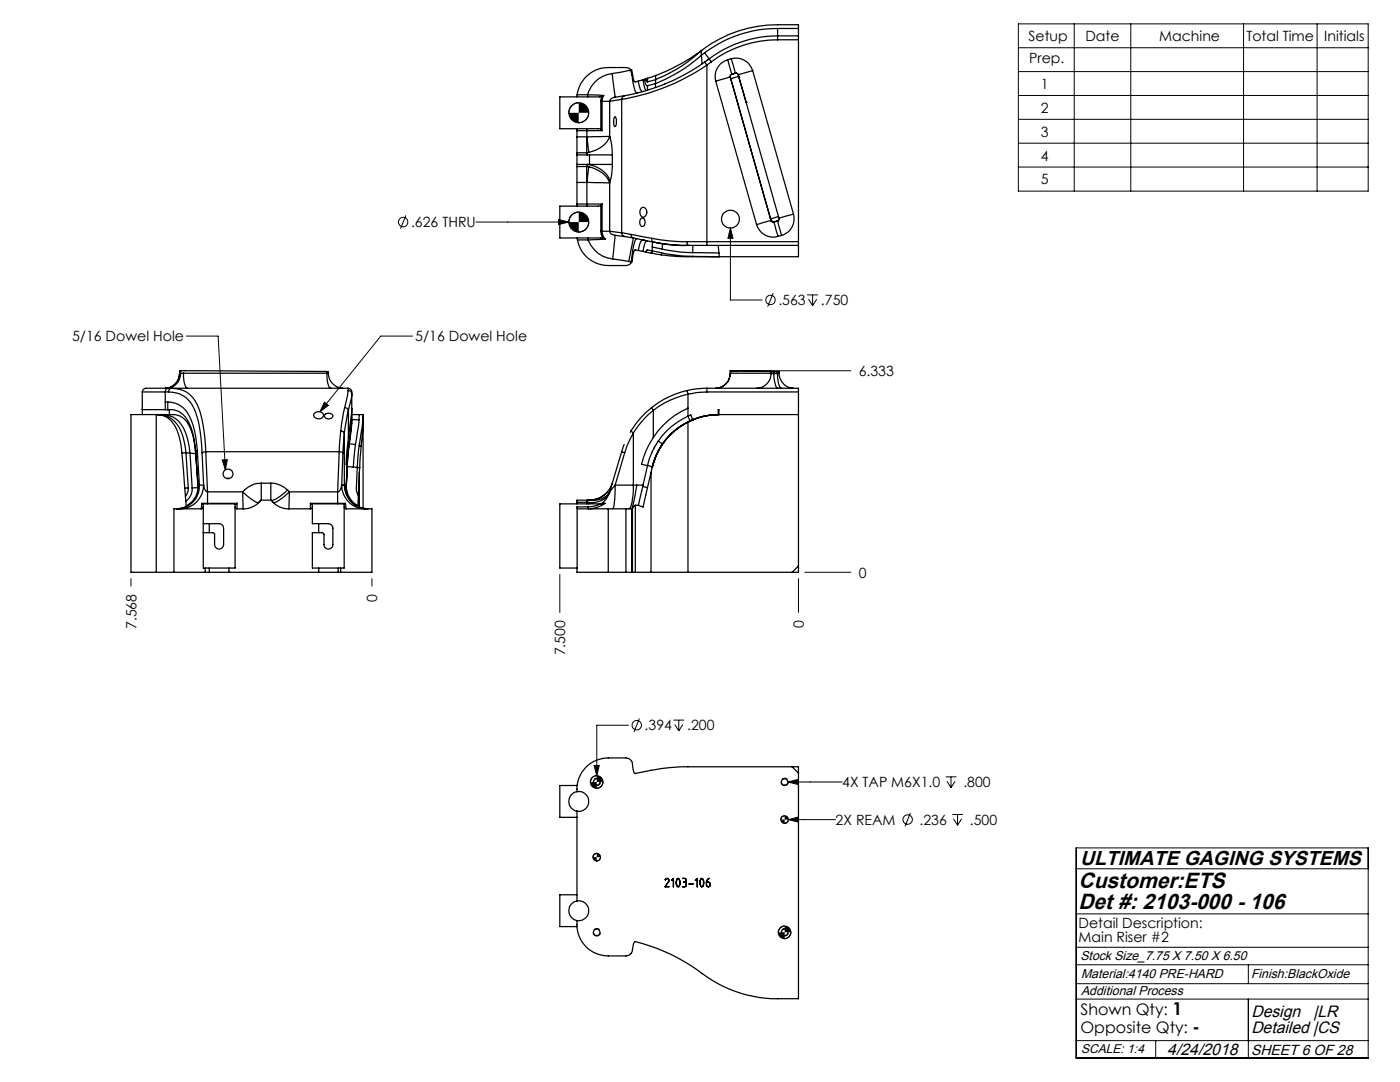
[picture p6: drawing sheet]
<svg xmlns="http://www.w3.org/2000/svg" width="279mm" height="216mm" viewBox="0 0 279 216" stroke-linecap="round" stroke-linejoin="round" font-family="sans-serif">
<g fill="none" stroke="#000" stroke-width=".2">
<path d="M203.2 4.8h69.9v33.3h-69.9zM203.2 9.5h69.9M203.2 14.3h69.9M203.2 19.1h69.9M214.4 4.8v33.3M225.7 4.8v33.3M248.2 4.8v33.3M262.9 4.8v33.3M115.5 20.5a1.98 1.98 0 0 0-2 2M117.5 22.5a2.04 2.04 0 0 1-2 2M203.2 23.8h69.9M203.2 28.6h69.9"/>
<path d="M203.2 33.3h69.9M81 43l-1.1 2.6M95 44.3h18.5M111.5 43.8l2 .5-2 .5zM115.5 42.3a1.92 1.92 0 0 0-2 2M117.5 44.3a1.98 1.98 0 0 1-2 2M145.8 45.5l.5 2.1h-1zM145.8 45.5v14.4h6.3M154.3 58.5l-1.1 2.7M161.1 58.8h2.1M161.4 59.7l.8 1.3M162.2 58.8v2.2"/>
<path d="M163 59.7l-.8 1.3M37.2 67.1h6.3l1.5 26.7M82.3 67.1h-6.3l-12.1 15.1M147.1 74h22.7M44.3 91.8l1.1-.1-.4 2.1zM64.7 80.3l.8 .6-1.6 1.3zM26.1 115.5v1.4M74.2 115.5v1.4M111.7 114.6v7.6M159.3 115.5v6.7M160.6 114.2h9.2M118.6 152.8h1l-.5 2z"/>
<path d="M119.1 154.8a1.26 1.26 0 0 0-1.3 1.2M120.3 156a1.26 1.26 0 0 1-1.2 1.3M125.4 144.7h-6.3v10.1M127.6 143.4l-1.1 2.6M134.4 143.7h2.2M134.7 144.6l.8 1.2M135.5 143.7v2.1M136.3 144.6l-.8 1.2M157.2 156l2-.5v1zM157.2 156h10.9M188.7 155h2.2M189 155.9l.8 1.3"/>
<path d="M189.8 155v2.2M190.6 155.9l-.8 1.3M119.1 170.3a.78 .78 0 0 0-.8 .7M119.8 171a.78 .78 0 0 1-.7 .8M156.6 162.8a.77 .77 0 0 0-.8 .7M157.3 163.5a.78 .78 0 0 1-.7 .8M157.3 163.5l2-.5v1zM157.3 163.5h9.5M181.7 162.2l-1.1 2.7M190 162.5h2.2M190.3 163.4l.8 1.3M191.1 162.5v2.2"/>
<path d="M191.9 163.4l-.8 1.3M214.8 169.2h58.3v41.9h-58.3zM214.8 173.4h58.3M156.6 184.8a1.26 1.26 0 0 0-1.3 1.2M157.8 186a1.21 1.21 0 0 1-1.2 1.3M214.8 196.3h58.3M214.8 192.5h58.3M214.8 189h58.3M214.8 199.4h58.3M214.8 182.4h58.3M249.1 192.5v3.8M249.1 199.4v11.7"/>
<path d="M214.8 207.6h58.3M230.6 207.6v3.5"/>
<circle cx="80.4" cy="44.3" r=".94"/>
<circle cx="153.8" cy="59.9" r=".93"/>
<circle cx="127.1" cy="144.7" r=".94"/>
<circle cx="181.2" cy="163.5" r=".94"/>
</g>
<path d="M119.1 156.8a.75 .75 0 0 1-.7-1.1 .75 .75 0 0 1 1.3-.1 .75 .75 0 0 1-.5 1.2h-.1M156.6 156.8a.75 .75 0 0 1-.7-1.1 .75 .75 0 0 1 1.3-.1 .75 .75 0 0 1-.5 1.2h-.1M119.1 186.8a.75 .75 0 0 1-.7-1.1 .75 .75 0 0 1 1.3-.1 .75 .75 0 0 1-.5 1.2h-.1M156.6 186.8a.75 .75 0 0 1-.7-1.1 .75 .75 0 0 1 1.3-.1 .75 .75 0 0 1-.5 1.2h-.1" fill="none" stroke="#000" stroke-width=".2" stroke-dasharray="1.3 .6" stroke-dashoffset=".2" stroke-linecap="butt"/>
<g fill="#000">
<path d="M44.3 91.8l1.1-.1-.4 2.1zM64.7 80.3l.8 .6-1.6 1.3zM113.5 22.5a1.98 1.98 0 0 0 2 2v-2zM115.5 20.5v2h2a2.04 2.04 0 0 0-2-2zM113.5 44.3a1.92 1.92 0 0 0 2 2v-2zM115.5 42.3v2h2a1.98 1.98 0 0 0-2-2z"/>
<path d="M157.2 156l2 .5v-1zM118.6 152.8l.5 2 .5-2zM157.3 163.5l2 .5v-1zM145.8 45.5l-.5 2.1h1zM111.5 43.8v1l2-.5z"/>
<path d="M155.3 186a1.26 1.26 0 0 0 1.3 1.3v-1.3zM156.6 184.8v1.2h1.2a1.21 1.21 0 0 0-1.2-1.2zM118.3 171a.77 .77 0 0 0 .8 .8v-.8zM119.1 170.3v.7h.7a.78 .78 0 0 0-.7-.7zM155.8 163.5a.78 .78 0 0 0 .8 .8v-.8zM156.6 162.8v.7h.7a.78 .78 0 0 0-.7-.7zM117.8 156a1.33 1.33 0 0 0 1.3 1.3v-1.3zM119.1 154.8v1.2h1.2a1.21 1.21 0 0 0-1.2-1.2z"/>
</g>
<g fill="none" stroke="#000" stroke-width=".25">
<path d="M115.2 18.9l-.1 .4M115.2 18.9h2.1M117.3 18.9l3.2 .2M117.3 18.9v.4M120.1 19.2l-.5 .1h-7.9v6.4h7.6l.6 .1M120.1 19.2l-.2 1M120.5 19.1l-.3 1.1M120.5 19.1l-.4 .1M122.2 14.7a5.7 5.7 0 0 0-4.9 4.2M122.2 14.7l.6 4.7M122.8 19.4l-.8 .2-.3 .6M124.1 19.8v26.7"/>
<path d="M124.1 19.8l-2.4 .4M124.7 19.1a.83 .83 0 0 0-.6 .7M124.7 19.1l-1.9 .3M125.8 14l-3.6 .7M125.8 14l.4 1.1M125.9 14l.4 1.1M125.9 14l-.5-.5h-.5h-3.5a6.3 6.3 0 0 0-6.2 5.4M125.9 14h.1M125.9 14h-.1M126.2 15.1a7 7 0 0 0 .8 3.4l.1 .1M126.2 15.1h.1M126.3 15.1l.3 1.2 .8-.1"/>
<path d="M127.4 16.2l.4 1.6 .4 .5M128.3 15.9l.3 1.5 .3 .7M128.3 15.9l-.9 .3M128.6 15.8l.2 .7a.55 .55 0 0 0 .4 .6M128.6 15.8l-.3 .1M128.8 15.8l.2 .5h.2M128.8 15.8h-.2M129.2 15.6l-.4 .2M129.2 15.6v.7M129.2 17.1v.9M130.8 16.7v.8M130.8 16.7l-1.6 .4"/>
<path d="M130.8 15.1l-1.6 .5M130.8 15.1v.8M130.8 15.9v.8M130.8 15.9l-1.6 .4M132.7 16.8h-.1M139.9 10.1a29.3 29.3 0 0 1-9.1 5.8M139.9 10.1a38.2 38.2 0 0 1-9.1 5M139.9 10.1l.1 .9M140 11a31.8 31.8 0 0 1-9.2 5.7M140 11l.1 1.7M140.6 10.5l-.6 .5M140.6 10.5l.9 1.2"/>
<path d="M140.7 12.4l.4 .6M140.7 12.4a39.5 39.5 0 0 1-16 6.7M141.1 13a43.2 43.2 0 0 1-17 6.8M141.1 13v35.2M141.3 11.9l-.2 .1M141.4 11.9h-.1M141.5 11.7l.5 .6M141.5 11.7l-.8 .7M142 12.3l-.9 .7M142.8 16.2l8.2 28.6M145.2 11.9a3.5 3.5 0 0 0-2.4 4.3M145.2 11.9l.8 2.9"/>
<path d="M145.7 15.4l-2.9 .8M145.7 15.4l.1 .3M145.8 15.7h.1M145.8 15.7l8 28M145.8 15.7l8.1 28.3M145.9 11.7l.9 2.9M145.9 11.7a3.5 3.5 0 0 1 4.3 2.4M145.9 11.7l-.7 .2M146 14.8l-.2 .2-.1 .4M146 14.8h.1M146 14.8l-.3 .3 .1 .6M146.8 14.6l.4 .1 .2 .5"/>
<path d="M146.8 14.6h.1M146.8 14.6l.5 .2M146.8 14.6l-.8 .2M147.4 15.2l8 28M147.4 15.2l-1.6 .5M150.2 14.1l-2.9 .8 1.6 5.5M150.2 14.1l8.2 28.6M155.2 7.2v.7M155.2 7.9a22.1 22.1 0 0 0-13.2 4.4M155.2 7.2a22.9 22.9 0 0 0-13.7 4.5M155.2 5.7a24.2 24.2 0 0 0-14.6 4.8M155.2 5.7v1.5"/>
<path d="M155.2 7.9h4.1M155.2 7.2h4.1M155.2 5.7h4.1M159.3 7.2v.7M159.3 7.2v-2.3a32.2 32.2 0 0 0-12 1.3 26.1 26.1 0 0 0-7.4 3.9M159.3 7.9v40.3M115.1 30.5v.4M115.1 33.2v3.2M115.1 27.3v3.2M115.1 25.7v.4M115.1 26.1v1.2M115.1 30.9v2.3"/>
<path d="M115.1 36.4v4.3M115.1 32.8h2.6M115.1 30.9h2.6M115.1 33.2h2M115.1 30.5h2M115.1 36.4h2M115.1 27.3h2M115.1 26.1h2M117.1 33.2l.1-.4a5.4 5.4 0 0 1 4.6 3.4M117.1 30.5l.1 .4M117.1 33.2v3.2M117.1 27.3v3.2"/>
<path d="M117.1 33.2l.4 .1M117.1 36.4l4.6 .1M117.1 26.1h3.1M117.1 27.3l.4 3.1M117.1 25.7v.4M117.1 26.1v1.2M117.1 36.4v4.3M117.5 30.4l-.4 .1M117.5 33.3a5.3 5.3 0 0 1 4.2 3.2M117.5 33.3l-.4 3.1M117.7 30.9h4.5M117.7 32.8h4.5"/>
<path d="M117.7 30.9v1.9M119.9 20.2h.3M119.9 25.8l.3 .3M119.9 20.2v5.6M120.2 20.2h1.5M120.2 20.2v5.9M121.7 27.2l.4 1.9 .1 1.8M121.7 27.2a5.3 5.3 0 0 1-4.2 3.2M121.7 27.2l-4.6 .1M121.7 20.2v7M121.7 36.5v9.6M121.8 36.2l-.1 .3"/>
<path d="M122.2 32.8l-.1 1.8-.3 1.6M122.2 30.9v1.9M122.7 23.3a1.7 1.7 0 0 1 0 2l-.3-1zM148.9 20.4h.1M115.1 40.7v.4M115.1 40.7h2M115.2 47.5l.1 .4M115.3 47.9a6.2 6.2 0 0 0 6.1 5.1h3.8l.4-.2 .5-.5M115.3 47.9h2.1M117.1 40.7h3.1M117.1 40.7v.4M117.4 47.9a5.8 5.8 0 0 0 4.9 3.8"/>
<path d="M117.4 47.5v.4M119.9 46.1l.4 1.4M119.9 46.1h.3M119.9 41l-.5 .1h-7.7v6.4h8.6M119.9 41v5.1M120.2 46.1l.1 .8 .5 .8M120.2 46.1h1.5M120.2 40.7l-.3 .3M120.2 40.7v5.4M120.3 47.5l.5 .2M120.8 47.7l-3.4 .2M121.7 46.1l.3 .6 .8 .3"/>
<path d="M121.7 46.1l2.4 .4M122.3 51.7l3.2 .5M122.8 47l-.5 4.7M122.8 47l1.9 .2M124.1 46.5l1.8 .3M124.1 46.5a.74 .74 0 0 0 .6 .7M124.7 47.2l1.7 .3M125.5 52.2h.4M125.9 46.8l4.2 .8M125.9 46.8l.1 .4 .4 .3M125.9 52.2l.2 .1M126.1 51.5l-.2 .7"/>
<path d="M126.1 51.5h.1M126.2 51.5l-.1 .8M126.4 47.5l4 .8M126.4 47.5l-.9 4.7M127.1 47.6a6.7 6.7 0 0 0-1 3.9M127.4 50l-.8-.1-.4 1.6M127.4 50l.9 .2M127.8 43.7l.2-.1a.6 .6 0 0 1 .6 .1 .6 .6 0 0 1 .2 .6l-.3 .7-.4 .2a1.05 1.05 0 0 1-.3-1.5zM128 41.6a.72 .72 0 0 1 .8-.1 .72 .72 0 0 1 .3 .9 .71 .71 0 0 1-.4 .8 .71 .71 0 0 1-.8-.2l-.1-.2a1.26 1.26 0 0 1 .2-1.2zM128.3 50.2l.6 .1M128.9 50.3l1.2 .3M129 48l-.3 .5-.4 1.7"/>
<path d="M129.2 48l-.9-.1a.89 .89 0 0 0-.6 .8l-.3 1.3M130.1 47.6l3.3 .4 3.7 .2M130.1 47.6a.57 .57 0 0 0 .3 .7M130.1 50.6l1.9 .3M130.2 49.3l2 .4M130.2 50.1l1.8 .3M130.2 50.1l-.1 .5M130.2 50.1l-1.1-.2-.2 .4M130.2 49.3v.8M130.2 48.3v1M130.2 48.3a28.2 28.2 0 0 0 7.1 .7M130.4 48.3l3.2 .5 3.7 .2"/>
<path d="M132 50.9l3.3 .3h3M132 50.4l3.9 .6 2.4 .2M132 50.4v.5M132.2 49.7l3.7 .6 2.4 .1M132.2 48.6v1.1M137.1 48.2l.2 .8M137.1 48.2h4M137.3 49h3.8M137.3 49h.1M138.3 51.2h5.2M138.3 51.2h.1M138.3 50.4l5.2 .1"/>
<path d="M138.3 49v1.4M141.1 48.2v.8M141.1 49h18.2M141.1 48.2h18.2M143.3 49l.2 1.5M143.5 50.5v.7M151 44.8a3.4 3.4 0 0 0 4.3 2.4M153.8 43.7l.1 .4M153.9 44l-2.9 .8M153.9 44v.1M153.9 44.1h.1M153.9 44.1l.5 .2"/>
<path d="M154.4 44.3l.9 2.9M154.4 44.3h.1M155.2 44.1h.1M155.2 44.1l.8 2.9M155.2 44.1l-.8 .2M155.4 43.2a.59 .59 0 0 1-.2 .9M155.4 43.2l-1.6 .5M155.5 43.6v.1M155.5 43.7l-.3 .4M156 47l-.7 .2M158.4 42.7l-2.7 .8-.2 .1M158.4 42.7a3.5 3.5 0 0 1-2.4 4.3"/>
<path d="M159.3 48.2v.8M159.3 49v2.2h-15.8M28.4 78.2h4.6M28.4 78.2v4.5M33 78.2h.6M33 78.2v3.5M33.6 77.5a.67 .67 0 0 0-.6 .7M33.6 77.5h-2.7a3.7 3.7 0 0 0-2.1 .1l-.4 .6M33.6 77.5h35.9M33.6 78.2a5.4 5.4 0 0 1 5.4 4l.8 3.1 .5 5M34.1 77.5l-.3 .2-.2 .5M34.1 77.5h.3"/>
<path d="M34.4 77.5h-.3M34.4 77.5a5.3 5.3 0 0 1 5.3 3.9 29 29 0 0 1 1.4 8.7M35.8 74.5a3 3 0 0 1-2.8 3M35.8 74.5a2.93 2.93 0 0 1-2.9 3M35.8 74h.1M35.8 74.5h.1M35.8 74.5h.3M35.8 74h.3M35.8 74v.5M36.1 74.5a2.93 2.93 0 0 1-2.9 3M36.1 74l29.2 .2M36.1 74v.5"/>
<path d="M36.6 74.5h-.5M36.6 74.5l.2 2.1a.97 .97 0 0 0 .6 .9M36.6 74.5h28.7M65.2 74.5a3.9 3.9 0 0 0 .7 2.9l.1 .1M65.3 74.5h.2M65.3 74.2h.2v.3M65.3 74.2v.3M65.5 74.5a2.96 2.96 0 0 0 2.9 3M69.5 77.5v.4M69.5 77.9l-.7 3.4M69.5 77.9l.5 .2 .2 .6M69.5 77.5a.87 .87 0 0 1 .7 1.2"/>
<path d="M70.2 78.7l-.7 3.2M70.2 78.7v2.8M137.1 77.9l.2 .8M137.1 77.9a17.6 17.6 0 0 0-7 3.4M137.3 78.7a17.3 17.3 0 0 0-6.9 3.2M137.3 78.7v4.3M141.1 77.5v.7M141.1 77.5h18.2v.7M141.1 77.5l-2 .1-2 .3M141.1 78.2l-1.9 .1-1.9 .4M141.1 78.2h18.2M145.7 74.5a3 3 0 0 1-2.8 3"/>
<path d="M145.7 74.5a2.95 2.95 0 0 1-2.9 3M145.7 74.5h.1M145.7 73.9v.6M145.7 74.5h8.2M145.8 74h-.1h.3M145.8 74l8 .1M145.8 74h1.6M146.8 74h.6M147.4 74l8 .2M153.8 74.1l.1 .1M153.8 74.1l1.6 .1M153.9 74.5a2.93 2.93 0 0 1-2.9 3"/>
<path d="M153.9 74.5h.5M153.9 74.2h.5M153.9 74.2v.3M154.4 74.5l.3 2.1a.89 .89 0 0 0 .6 .9M154.4 74.5h.8M154.4 74.2h.8M154.4 74.2v.3M155.2 74.5a4.1 4.1 0 0 0 .7 2.9l.1 .1M155.2 74.2h.3M155.2 74.2v.3M155.4 74.2h.1M155.5 74.1v.4h-.3"/>
<path d="M155.5 74.5a2.95 2.95 0 0 0 2.9 3M159.3 78.2v36h-22M28.4 81.7h4.4a4.4 4.4 0 0 1 5.1 3 20.9 20.9 0 0 1 1.2 5.4M31.2 82.7h3.3a3.6 3.6 0 0 1 3.4 2.6 17.2 17.2 0 0 1 1.2 5.2M31.2 82.7h-5.1v31.5h5.1M31.2 82.7v31.5M32.2 82.7a4.8 4.8 0 0 1 4.8 3.6l.6 1.9 .3 2.2M33 80.2h.5M33.4 81.7h.1M33.5 80.2a4.9 4.9 0 0 1 4.6 3.5 18.5 18.5 0 0 1 1.3 6.2M33.5 80.2v1.5M33.8 81.7v1"/>
<path d="M36.3 90.4l.6 7M36.9 97.4l.1 1.6M37 99l.1 1M37.1 90.3l-.1-1.1a8.5 8.5 0 0 0-2.7-5.6l-1.1-.6-1.8-.3a4.4 4.4 0 0 1 3.9 3.1l.8 2.6 .2 2M37.1 90.3l.5 7.1M37.1 90.3l.8 .1M37.1 90.3l-.8 .1M37.6 97.4l-.1 .7-.5 .9M37.6 97.4h-.7M37.9 90.4l.4 7M37.9 90.4l1.2 .1M38.3 97.4a2.98 2.98 0 0 1-1.2 2.6"/>
<path d="M39.1 90.3l.4 6.5M39.1 90.1v.4M39.1 90.5l.4 6.5M39.4 89.9l.4 6.9M39.4 89.9l-.3 .2M39.5 96.8a4.4 4.4 0 0 1-2.1 4.1M39.5 96.8h.3M39.5 97.3l-1.2 .1M39.8 96.8a4.5 4.5 0 0 1-3.5 4.6M39.8 96.8h.8M40.3 90.3l.3 6.5M40.6 96.8a4.7 4.7 0 0 1-4.7 4.7"/>
<path d="M40.6 96.8l.2 .7 .6 .6M41.1 90.1l-.8 .2M41.1 90.1l.3 8M41.1 90.1h26.6M41.4 98.1v2.3M41.4 98.1h7M45.2 95.5h.6M48.4 98.1l.1 3.4M48.4 98.1l2 1.7 .8 .4 .4 .1M52.1 99.8l-.4 .4M52.1 96.4a4.9 4.9 0 0 0-3.7 1.7M52.1 96.4v3.4"/>
<path d="M52.1 99.8h1.9M52.1 96.4h1.9M54 99.8a4.7 4.7 0 0 0 3.6 1.7M54 96.4a4.5 4.5 0 0 1 3.4 1.4M54 96.4v3.4M57.4 97.8l-2.2 1.7a1.22 1.22 0 0 1-1.2 .3M57.4 97.8l.3 .3M57.7 98.1l-2 1.7-.7 .4-.5 .1M57.7 98.1l-.1 3.4M57.7 98.1h9.7M62.7 82.6a1.07 1.07 0 0 1 1-.5 1.07 1.07 0 0 1 .9 .8 1.04 1.04 0 0 1-1.1 .7 1.04 1.04 0 0 1-.9-.8zM64.9 82.7a.88 .88 0 0 1 .9-.3 .88 .88 0 0 1 .6 .7 .88 .88 0 0 1-.9 .5 .88 .88 0 0 1-.7-.7z"/>
<path d="M67.4 98.1v2.3M67.7 90.1l.7 .2M67.7 90.1l-.3 8M68 86l-.3 4.1M68 86l.5 .1 .2 .3M68.2 96.8l-.3 .9-.5 .4M68.2 96.8a4.7 4.7 0 0 0 4.7 4.7M68.2 96.8h.5M68.4 90.3l-.2 6.5M68.7 96.8a4.7 4.7 0 0 0 4.7 4.7M68.7 86.4l-.3 3.9M68.7 96.8h.2"/>
<path d="M68.7 86.4v10.4M68.8 81.3l-.8 4.7M68.8 81.3a.76 .76 0 0 1 .7 .6M68.9 96.8a4.6 4.6 0 0 0 3.8 4.7M68.9 96.8h.2M69.1 97.1a4.5 4.5 0 0 0 2.1 3.7M69.1 96.8v.3M69.3 92.9l-.2 3.9M69.3 92.9l-.2 4.3M69.3 92.9l-.2 4.2M69.5 81.9l-.8 4.5M69.5 87.3l-.4 5.3 .2 .3"/>
<path d="M69.5 81.9v5.4M69.7 88.6l-.4 4.5 1.2 .1M69.7 88.5v.1M69.7 88.5l1.2 .2M69.7 88l-.4 4.9M69.7 88v.6M70.2 81.5l-.7 5.8M70.2 83.4l-.5 4.6M70.2 83.7l-.1 1.7-.4 3.1M70.2 83.7h1.4M70.2 82.7h2.3M70.2 81.5v1.9"/>
<path d="M70.5 93.2l.8 .1M70.9 88.7l-.4 4.5M71.3 93.3l-.2 4.5 .4 1M71.3 93.3h.5M71.5 98.8l-.1 2.2M71.6 83.7l-.7 5M71.7 88.9l-.4 4.4M71.7 88.9l.4 .1M71.7 82.7l-.1 1M71.7 94.3l-.2 4.5M71.7 94.3v6.9M71.8 93.3l-.1 1"/>
<path d="M72.1 89l-.3 4.3M72.4 83.8l-.7 5.1M72.4 83.8h.1M72.5 84.2l-.4 4.8M72.5 82.7l-.1 1.1M72.5 82.7v1.1M72.5 83.8v17.6M117.5 99.8h.2M121.2 98.1a4.5 4.5 0 0 1-2.6 1.6M121.7 98.1a3.8 3.8 0 0 1-4.2 2.2M121.7 98.1l-.1 .4a4.9 4.9 0 0 1-1.4 1.9M121.7 98.1h.1"/>
<path d="M121.8 97.8a3.4 3.4 0 0 1-3.8 2h-.8l-.1 .4M122.1 96.6a4.8 4.8 0 0 1-4.4 3.2h-2.6v.4M122.8 96.8a11.5 11.5 0 0 1-.5 4.7M122.8 96.8h3.6M122.8 96.8l-1.1 1.3M124.1 90.1l.6 .2M124.1 90.1l-2.4 8M124.6 88.7l-.5 1.4M124.7 90.3l-1.9 6.5M125.9 86l.5 .4M125.9 86l-.1 .3M126.4 96.8l-.1 2.5a2.84 2.84 0 0 1-.8 2.2"/>
<path d="M126.4 86.4l-1.3 2.6-.4 1.3M126.4 96.8h.7M126.4 86.4v10.4M127.1 96.8l-.6 3.1-.4 1.6M127.1 96.8h1.2M128.3 97.1l-.9 3.7M128.3 97.1l.9 .2M129.2 92.9h.1M129.2 92.9l1 .2M129.2 92.9l-.9 4.2M129.9 94.3v19.9M129.9 94.3l-1.6 6.9-.9-.4"/>
<path d="M130.1 81.3l.3 .6M130.1 81.3a17.3 17.3 0 0 0-4.2 4.7M130.4 87.3a16.5 16.5 0 0 0-2.4 5.3l1.2 .3M130.4 81.9a17.4 17.4 0 0 0-4 4.5M130.4 81.9v5.4M131.4 88l-1.3 2.3-.9 2.6M131.4 88l.8 .6M132 88.9a13.2 13.2 0 0 0-1.8 4.4v-.1M132 88.9v.1a13.7 13.7 0 0 0-2.1 5.3M132.2 88.7a13.8 13.8 0 0 0-2 4.5M132.2 88.5v.2M132.2 88.5v.1"/>
<path d="M132.2 88.6l-1.2 2.1-.8 2.5M137.3 83a14.2 14.2 0 0 0-5.9 5M137.3 81.5a15.5 15.5 0 0 0-6.9 5.8M137.3 83l.4 1M137.3 83l.6-.2 .3 .9M137.7 84a13.5 13.5 0 0 0-5.5 4.5M138.2 83.7h.1M138.2 83.7l-.5 .3M138.3 83.8h.1M138.3 83.7a14 14 0 0 0-6.1 5M138.3 83.8a13.8 13.8 0 0 0-6.3 5.1M138.3 83.7h.1"/>
<path d="M138.3 83.8l-1 .4v30M143.5 82.7a13.8 13.8 0 0 0-5.2 1M143.5 82.7v-1h-.2v1l-1 .1a13.1 13.1 0 0 0-4 .9M143.5 82.7h15.8M143.5 82.7a13.3 13.3 0 0 0-5.2 1.1M31.2 114.2h3.5M34.7 114.2h6.3M35.2 101.5l1.1-.1zM36.3 101.4h.1M37.1 100v1.1M37.4 100.9l-.1 .1M37.6 100.8l-1.3 .6"/>
<path d="M37.6 100.8l-.2 .1M37.6 100.8v.1M40.1 101.5h-5.4v12.7M40.3 100.4h1.1M40.3 100.4l-.2 1.1M40.3 100.4l.3 .1M40.6 104.5h3.1a.97 .97 0 0 1 .9 .9v3.3a.9 .9 0 0 1-.9 .9 .9 .9 0 0 1-.9-.9l-.1-2.3-2.1-.1M40.6 101.1l-.2 .4h-.3M40.6 100.5h6.3M40.6 100.5v12.8h6.3v-12.8M41 114.2h.8M41 113.3v.9"/>
<path d="M41.4 100.4v.1M41.4 100.4h5.9M41.8 114.2h3.9M41.8 104.5v1.8M41.8 113.3v.9M45.7 114.2h17.9M45.7 113.3v.9M46.9 101.1l.1 .3 .3 .1M47.3 100.4v1.1M47.3 100.4l-.4 .1M47.3 101.5h1.2M51.7 100.2a4.4 4.4 0 0 1-3.2 1.3"/>
<path d="M57.6 101.5h4.3M61.9 100.4v1.1M61.9 100.4l.4 .1M61.9 100.4h5.5M62.3 100.5v4h3.2a.9 .9 0 0 1 .9 .9v3.3a.88 .88 0 0 1-.9 .9 .88 .88 0 0 1-.8-.9l-.1-2.2-.3-.2h-2v7h6.4v-12.8M62.3 101.1l-.1 .3-.3 .1M63.6 114.2h3.9M63.6 104.5v1.8M63.6 113.3v.9M67.4 100.4h1.5M67.4 100.4v.1M67.5 114.2h.5"/>
<path d="M67.5 113.3v.9M68 113.3v.9M68.7 101.1l.2 .4h.2M68.9 100.4l.2 1.1M68.9 100.4l-.1 .1h-6.5M69.1 101.5h5.1v12.7h-6.2M71.2 100.8l-.1 .1 .6 .3 1 .3M71.2 100.8l.1 .2M72.7 101.5h.8M72.7 101.5h.1M72.7 101.5h.3M115.1 113.3v.9h6.3"/>
<path d="M115.1 100.2v.3M115.1 100.2h2M115.2 101.1v.4h6.2M115.2 101.1h2.2M117.1 100.2v.3M117.1 100.2l.4 .1M117.5 100.3v.2M120.2 100.4h.6M120.2 100.4l-1.1 .5-1.7 .2M120.8 100.4a4.1 4.1 0 0 1-3.4 1.1v-.4M120.8 100.4l-.5 .1h-8.6v12.8h3.5v-12.2M121.4 101.5v12.7"/>
<path d="M121.4 114.2h3.5M121.4 101.5h3.5M124.9 114.2h1.2M124.9 101.5h1.2M124.9 101.5v12.7M126.1 114.2h.1M126.1 101.5h-.2M126.1 101.5v12.7M126.2 101.5h-.1M126.2 114.2h.6M126.2 101.5v12.7M126.8 100.8l-.6 .7"/>
<path d="M126.8 114.2h3.1M126.8 100.8v13.4M126.8 100.8h.6M129.9 114.2h7.4M159.3 112.9l-1.2 1.3M115.1 158a6.3 6.3 0 0 1 6.3-6.8h3.5a1.54 1.54 0 0 1 1.4 2l.2 .8 .2 .3 3.2-.6a38.8 38.8 0 0 1 7.4-.7h22v46.3a33.4 33.4 0 0 1-10.3-.8 26.2 26.2 0 0 1-10-5.1 34.4 34.4 0 0 0-12.4-5.5l-.3 .9a1.86 1.86 0 0 1-.7 1.8l-.7 .1h-3.5a6.3 6.3 0 0 1-6.3-7M115.1 158a1.97 1.97 0 0 1 2.4 1.9 1.97 1.97 0 0 1-2.4 2M115.1 158a1.97 1.97 0 0 0-1.6 1.9 1.97 1.97 0 0 0 1.6 2M115.2 156.7h-3.5v6.4h3.4M158.1 153l1.2 1.3M115.1 179.8a1.99 1.99 0 0 1 2.4 1.9 1.99 1.99 0 0 1-2.4 2M115.1 179.8a1.99 1.99 0 0 0-1.6 1.9 1.99 1.99 0 0 0 1.6 2"/>
<path d="M115.1 161.9v17.9M115.1 178.5h-3.4v6.4h3.4M132.8 175.5h.1M133.1 175.3l.3 .1 .1 .4-.7 1.1 .7 .1h-.8l.8-1.2v-.3zM133.1 175.3l-.3 .2M134 175.6l.4-.3v1.7v-1.7zM134.9 176l.3-.7a.89 .89 0 0 1 .5 1.2l-.2 .4h-.3l-.3-.7M134.9 176v.2M135 176l.1-.5 .2-.2a1.06 1.06 0 0 1 0 1.6l-.2-.1-.1-.6M136.2 175.3h.4M136.2 175.3h.1M136.4 176h.2"/>
<path d="M136.4 176h.1M136.6 175.3l.4 .2-.1 .4-.2 .1a.48 .48 0 0 1 .3 .5 .48 .48 0 0 1-.4 .5h-.4l.4-.1a.45 .45 0 0 0 .4-.4 .45 .45 0 0 0-.4-.5M136.6 175.3a.35 .35 0 0 1 .3 .3 .35 .35 0 0 1-.3 .4M137.5 176.4h.1M137.5 176.4h.8M138.3 176.4h.1M138.8 175.6v.1M139.1 177h.1M139.1 175.3h.1M139.1 175.3l-.3 .3M139.1 175.3l-.3 .4M139.2 175.3v1.7"/>
<path d="M139.9 175.4a.53 .53 0 0 1 .5 .2 .53 .53 0 0 1 0 .6l-.2 .8a1.06 1.06 0 0 1-.4-1.5zM139.9 175.4l.2-.1a1.06 1.06 0 0 1 0 1.6 1.27 1.27 0 0 1-.2-1.5zM141 176v.6a.37 .37 0 0 0 .5 .3 .37 .37 0 0 0 .2-.5l-.1-.3-.3-.1M141 176h.3M141.2 175.5l-.2 .6v.5a.45 .45 0 0 0 .7 .2 .45 .45 0 0 0-.2-.8h-.2M141.2 175.5l-.2 .5M141.5 175.3l-.3 .2M141.5 175.3h.1"/>
<circle cx="115.5" cy="22.5" r="1.99"/>
<circle cx="115.5" cy="44.3" r="1.99"/>
<circle cx="145.8" cy="43.7" r="1.79"/>
<circle cx="45.5" cy="94.5" r=".96"/>
<circle cx="119.1" cy="156" r=".63"/>
<circle cx="119.1" cy="156" r="1.26"/>
<circle cx="156.6" cy="156" r=".63"/>
<circle cx="119.1" cy="171" r=".76"/>
<circle cx="156.6" cy="163.5" r=".76"/>
<circle cx="119.1" cy="186" r=".65"/>
<circle cx="156.6" cy="186" r="1.24"/>
<circle cx="156.6" cy="186" r=".65"/>
</g>
<g font-size="4.4">
<text x="215.2" y="177.1">Customer:ETS</text>
<text x="215.2" y="181.4">Det #: 2103-000 - 106</text>
</g>
<text font-size="4" x="215.5" y="172.6">ULTIMATE GAGING SYSTEMS</text>
<g font-size="3.3">
<text x="249.7" y="202.9">Design</text>
<text x="262.1" y="202.9">|LR</text>
<text x="249.7" y="206.1">Detailed |CS</text>
<text x="233" y="210.4">4/24/2018</text>
</g>
<g font-size="3.2">
<text x="215.6" y="202.6">Shown Qty: 1</text>
<text x="215.6" y="206.1">Opposite Qty: -</text>
</g>
<text font-size="2.9" x="249.7" y="210.4">SHEET 6 OF 28</text>
<g font-size="2.8">
<text x="205.3" y="8.1">Setup</text>
<text x="216.6" y="8.1">Date</text>
<text x="231.3" y="8.1">Machine</text>
<text x="248.7" y="8.1">Total Time</text>
<text x="264.3" y="8.1">Initials</text>
<text x="205.4" y="12.7">Prep.</text>
<text x="207.7" y="17.7">1</text>
<text x="207.7" y="22.5">2</text>
<text x="207.7" y="27.3">3</text>
<text x="207.7" y="32">4</text>
<text x="207.7" y="36.7">5</text>
<text x="82" y="45.4">.626 THRU</text>
<text x="155.3" y="60.9">.563</text>
<text x="163.8" y="60.9">.750</text>
<text x="14.4" y="68.1">5/16 Dowel Hole</text>
<text x="82.9" y="68.1">5/16 Dowel Hole</text>
<text x="171.4" y="75">6.333</text>
<text x="171.4" y="115.2">0</text>
<text x="27.2" y="125.5" transform="rotate(-90 27.2 125.5)">7.568</text>
<text x="75.3" y="120.1" transform="rotate(-90 75.3 120.1)">0</text>
<text x="160.4" y="125.3" transform="rotate(-90 160.4 125.3)">0</text>
<text x="112.8" y="130.8" transform="rotate(-90 112.8 130.8)">7.500</text>
<text x="128.6" y="145.8">.394</text>
<text x="137.1" y="145.8">.200</text>
<text x="168.1" y="157.1">4X TAP M6X1.0</text>
<text x="192.3" y="157.1">.800</text>
<text x="166.8" y="164.6">2X REAM</text>
<text x="183.5" y="164.6">.236</text>
<text x="193.6" y="164.6">.500</text>
<text x="215.2" y="185.1">Detail Description:</text>
<text x="215.2" y="188">Main Riser #2</text>
</g>
<g font-size="2.6">
<text x="215.6" y="191.5">Stock Size_7.75 X 7.50 X 6.50</text>
<text x="215.8" y="195.2">Material:4140 PRE-HARD</text>
<text x="249.7" y="195.2">Finish:BlackOxide</text>
<text x="215.8" y="198.6">Additional Process</text>
</g>
<text font-size="2.5" x="215.8" y="210">SCALE: 1:4</text>
</svg>
